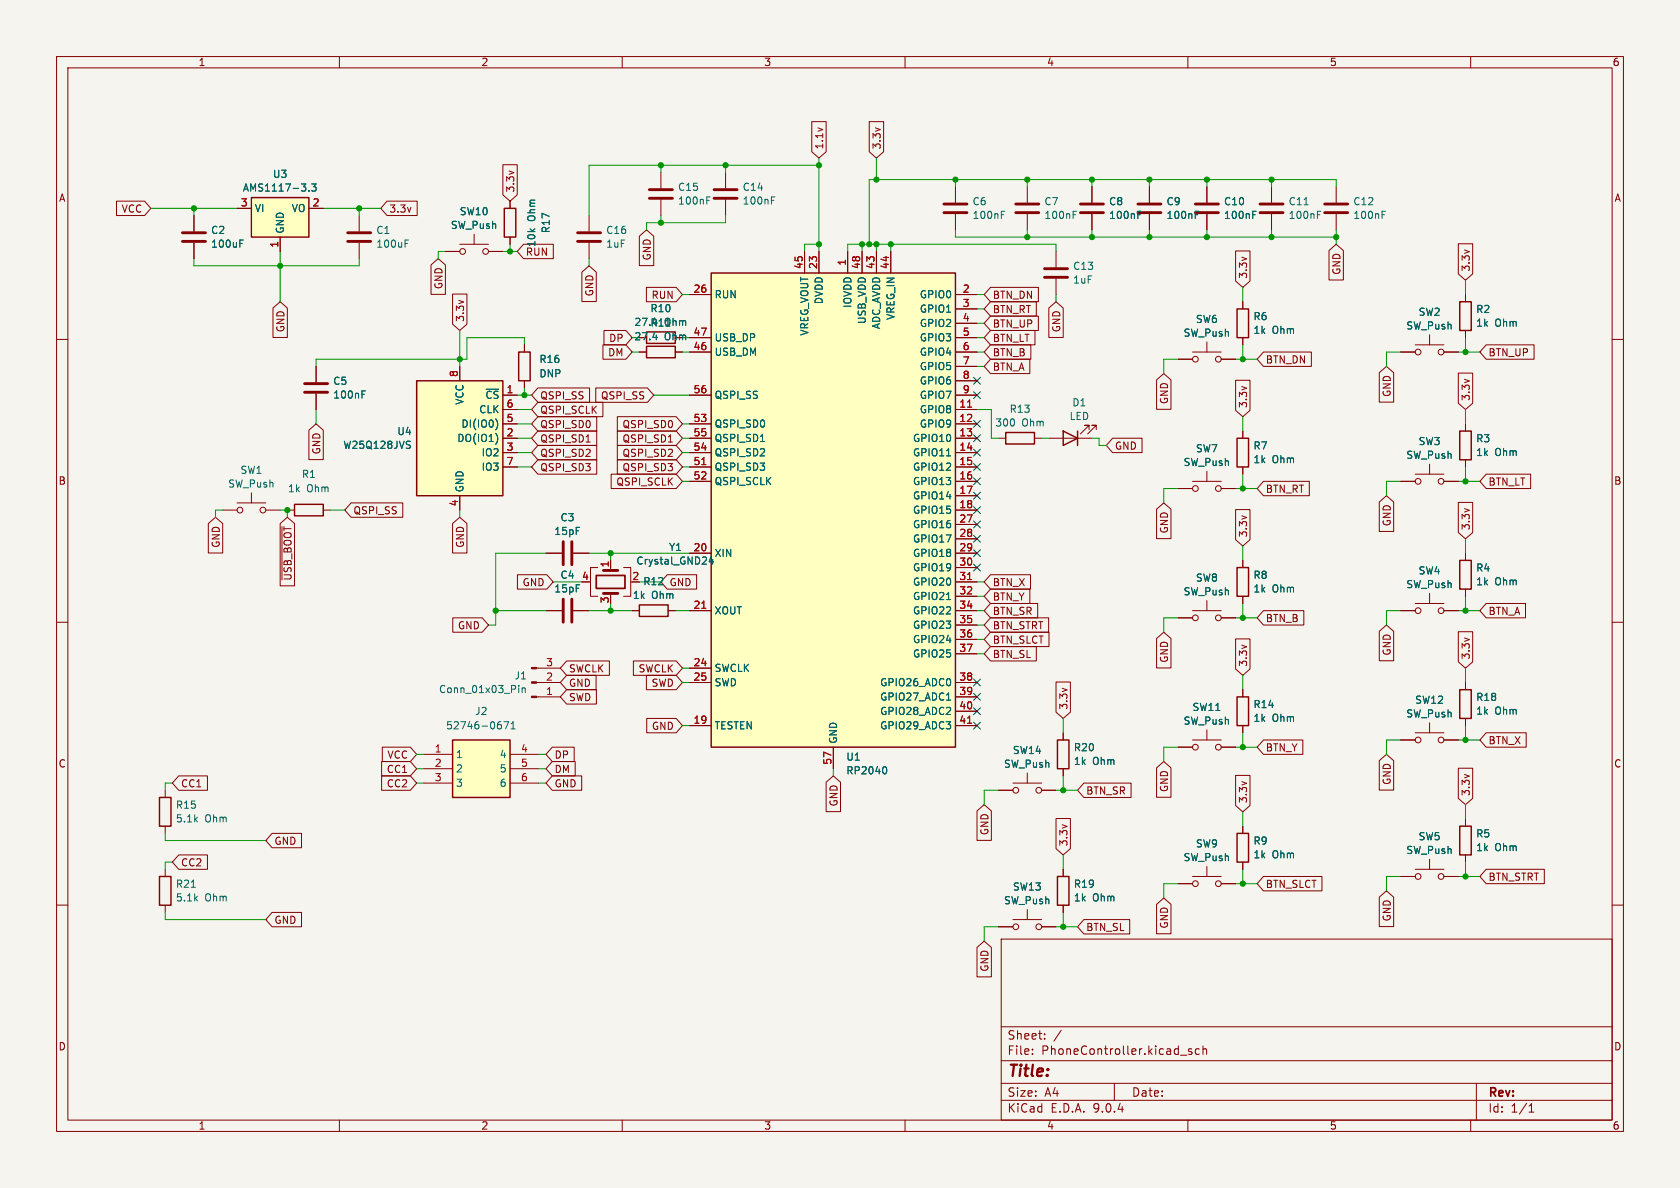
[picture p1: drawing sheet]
<svg xmlns="http://www.w3.org/2000/svg" width="297mm" height="210mm" viewBox="0 0 297 210" stroke-linecap="round" stroke-linejoin="round" font-family="sans-serif">
<path d="M0 0h297v210h-297z" fill="#f5f4ef" stroke="#f5f4ef" stroke-width=".18"/>
<g fill="none" stroke="#840000" stroke-width=".18">
<path d="M10 10h277v190h-277zM12 12h273v186h-273zM60 10v2M110 10v2M160 10v2M210 10v2M260 10v2M90.2 35.6v1.2M128.3 30.5v2.8M128.3 35.3v2.8M90.2 41.9v1.3M259.1 52.1v1.2"/>
<path d="M259.1 58.4v1.3M10 60h2M285 60h2M219.7 99.1v1.2M10 110h2M219.7 105.4v1.3M247.6 108h2.6M250.2 106.7h5.1M252.7 104.9v1.8M255.3 108h2.5M285 110h2M219.7 121.9v1.3"/>
<path d="M219.7 128.3v1.2M259.1 120.7v1.2M259.1 127v1.3M188 153.7v1.2M247.6 154.9h2.6M250.2 153.7h5.1M252.7 151.9v1.8M255.3 154.9h2.5M259.1 144.8v1.3M259.1 151.1v1.3M10 160h2M176.5 163.8h2.6"/>
<path d="M177 166h108v32h-108zM179.1 162.6h5M181.6 160.8v1.8M184.1 163.8h2.6M188 160v1.3M285 160h2M60 198v2M110 198v2M160 198v2M177 194.5h108M177 191.5h108M177 187.5h108"/>
<path d="M177 181.5h108M182.5 186.3v.1M182.5 185.5v.1M184.7 183.6v.1M184.7 182.8v.1M187.6 182.1l-1.3 2M197 191.5v3M208.7 186.5h1.1M210 198v2M210.7 185.5l-.4-.1-.2 .2 .1 .2 .5 .2v.3h-.6M212 185.5l-.4-.1-.3 .3v.4l.2 .2h.5M212.7 185.5l.2-.1 .3 .1 .1 .9"/>
<path d="M212.7 184.9v1.5M260 198v2M261 191.5v6.5M270.3 196.6h.9M270.3 195.5l.4-.4v1.5"/>
<circle cx="250.7" cy="108" r=".51"/>
<circle cx="254.8" cy="108" r=".51"/>
<circle cx="250.7" cy="154.9" r=".51"/>
<circle cx="254.8" cy="154.9" r=".51"/>
<circle cx="179.6" cy="163.8" r=".51"/>
<circle cx="183.6" cy="163.8" r=".51"/>
</g>
<path d="M89.2 36.8h2v5.1h-2zM258.1 53.3h2v5.1h-2zM218.7 100.3h2v5.1h-2zM218.7 123.2h2v5.1h-2zM258.1 121.9h2v5.1h-2zM186.9 154.9h2.1v5.1h-2.1zM258.1 146.1h2v5h-2z" fill="none" stroke="#840000" stroke-width=".25"/>
<path d="M126.2 35.1h4.1M126.2 33.5h4.1" fill="none" stroke="#840000" stroke-width=".51"/>
<path d="M136.4 35.4h.4M136.4 34.8h.6" fill="none" stroke="#006464" stroke-width=".18"/>
<path d="M73.7 67.3h15.2v20.3h-15.2z" fill="#ffffc2"/>
<path d="M73.7 67.3h15.2v20.3h-15.2zM91.7 62.2h2v5.1h-2zM258.1 99.1h2v5h-2zM218.7 147.3h2v5.1h-2z" fill="none" stroke="#840000" stroke-width=".25"/>
<g fill="none" stroke="#840000" stroke-width=".18">
<path d="M63.5 38.1v2.8M116.8 30.5v2.8M116.8 35.3v2.8M168.9 33v2.8M168.9 37.8v2.8M63.5 42.9v2.8M78.7 44.5h2.6M81.3 43.2h5.1M83.8 41.4v1.8M86.4 44.5h2.5M81.3 64.8v2.5M88.9 69.9h2.5"/>
<path d="M88.9 72.4h2.5M88.9 74.9h2.5M88.9 77.5h2.5M92.7 61v1.2M92.7 67.3v1.3M81.3 87.6v2.6M88.9 80h2.5M88.9 82.6h2.5M259.1 97.8v1.3M259.1 104.1v1.3M247.6 130.8h2.6M250.2 129.5h5.1"/>
<path d="M252.7 127.8v1.7M255.3 130.8h2.5M219.7 146.1v1.2M219.7 152.4v1.3"/>
<circle cx="81.8" cy="44.5" r=".51"/>
<circle cx="85.9" cy="44.5" r=".51"/>
<circle cx="250.7" cy="130.8" r=".51"/>
<circle cx="254.8" cy="130.8" r=".51"/>
</g>
<path d="M125 35.4h.4M125 34.8h.6M177 38h.4M177 37.4h.6M71.6 43h.4M71.6 42.4h.6M72.1 78l.4 .1M72.3 78.7l.2 .2-.2 .4M87.7 74.1a1.49 1.49 0 0 1 0 1.8M87.9 77.1v.9" fill="none" stroke="#006464" stroke-width=".18"/>
<path d="M114.8 35.1h4.1M114.8 33.5h4.1M166.9 37.6h4M166.9 36.1h4M61.5 41.1h4M61.5 42.7h4" fill="none" stroke="#840000" stroke-width=".51"/>
<path d="M125.7 48.3h43.2v83.8h-43.2z" fill="#ffffc2"/>
<path d="M114.3 58.7h5.1v2h-5.1zM125.7 48.3h43.2v83.8h-43.2zM218.7 54.6h2v5.1h-2zM114.3 61.2h5.1v2h-5.1zM177.8 76.5h5.1v2h-5.1zM188 76.2l2.5 1.3-2.5 1.2zM190.5 76.2v2.5" fill="none" stroke="#840000" stroke-width=".25"/>
<g fill="none" stroke="#840000" stroke-width=".18">
<path d="M104.1 38.1v2.8M181.6 33v2.8M181.6 37.8v2.8M193 33v2.8M193 37.8v2.8M203.2 33v2.8M203.2 37.8v2.8M224.8 33v2.8M224.8 37.8v2.8M236.2 33v2.8M236.2 37.8v2.8M104.1 42.9v2.8"/>
<path d="M121.9 52.1h3.8M121.9 59.7h3.8M142.2 44.5v3.8M144.8 44.5v3.8M149.9 44.5v3.8M152.4 44.5v3.8M154.9 44.5v3.8M157.5 44.5v3.8M168.9 52.1h3.8M168.9 59.7h3.8M168.9 54.6h3.8M168.9 57.2h3.8"/>
<path d="M186.7 44.5v2.7M186.7 49.3v2.8M219.7 53.3v1.3M219.7 59.7v1.3M252.7 59.2v1.8M113 62.2h1.3M119.4 62.2h1.2M121.9 62.2h3.8M121.9 69.9h3.8M121.9 74.9h3.8M121.9 77.5h3.8M168.9 62.2h3.8"/>
<path d="M168.9 69.9h3.8M168.9 74.9h3.8M168.9 77.5h3.8M168.9 64.8h3.8M168.9 67.3h3.8M168.9 72.4h3.8M176.5 77.5h1.3M182.9 77.5h1.2M185.4 77.5h7.6M192.5 75.9v-.7h-.7h.7l-1.5 1.5M193.8 75.9v-.7h-.8h.8l-1.5 1.5M208.3 63.5h2.5"/>
<path d="M210.8 62.2h5.1M213.4 60.5v1.7M215.9 63.5h2.5M247.6 62.2h2.6M250.2 61h5.1M255.3 62.2h2.5M96.5 97.8h2.8M101.3 97.8h2.8M121.9 80h3.8M121.9 82.6h3.8M121.9 85.1h3.8M121.9 97.8h3.8"/>
<path d="M168.9 80h3.8M168.9 82.6h3.8M168.9 85.1h3.8M168.9 97.8h3.8M168.9 87.6h3.8M168.9 90.2h3.8M168.9 92.7h3.8M168.9 95.3h3.8M208.3 86.4h2.5M210.8 85.1h5.1M213.4 83.3v1.8M215.9 86.4h2.5"/>
<path d="M94.8 118.1h4.3M96.5 108h2.8M101.3 108h2.8M121.9 108h3.8M121.9 118.1h3.8M168.9 108h3.8M168.9 100.3h3.8M168.9 102.9h3.8M168.9 105.4h3.8M168.9 110.5h3.8M168.9 113h3.8M168.9 115.6h3.8"/>
<path d="M208.3 109.2h2.5M210.8 108h5.1M213.4 106.2v1.8M215.9 109.2h2.5M94.8 120.7h4.3M94.8 123.2h4.3M121.9 120.7h3.8M121.9 128.3h3.8M147.3 132.1v3.8M168.9 120.7h3.8M168.9 128.3h3.8M168.9 123.2h3.8"/>
<path d="M168.9 125.7h3.8"/>
<circle cx="211.3" cy="63.5" r=".51"/>
<circle cx="215.4" cy="63.5" r=".51"/>
<circle cx="250.7" cy="62.2" r=".51"/>
<circle cx="254.8" cy="62.2" r=".51"/>
<circle cx="211.3" cy="86.4" r=".51"/>
<circle cx="215.4" cy="86.4" r=".51"/>
<circle cx="211.3" cy="109.2" r=".51"/>
<circle cx="215.4" cy="109.2" r=".51"/>
</g>
<g fill="none" stroke="#006464" stroke-width=".18">
<path d="M189.7 38h.4M189.7 37.4h.6M201.2 38h.4M201.2 37.4h.6M211.3 38h.4M211.3 37.4h.6M230.5 36.2h.8M232.9 38h.4M232.9 37.4h.6M244.3 38h.5M244.3 37.4h.6M115.4 59.6h.8"/>
<path d="M134.4 78h.8M167.3 80.6h.8M167.3 106h.8M91.7 121.2v.1M91.7 121.6v.8M92.3 121.6v.8M92.3 121.7l.2-.1 .3 .1 .1 .7M156.5 135.5a.79 .79 0 0 1 0 1.3M167.3 123.8h.8"/>
</g>
<path d="M171.1 72h.7M124.1 82.1h.7M124.1 107.5h.7M171.1 102.5h.7M171.1 127.9h.7" fill="none" stroke="#a90000" stroke-width=".18"/>
<g fill="none" stroke="#840000" stroke-width=".51">
<path d="M179.6 37.6h4M179.6 36.1h4M191 37.6h4.1M191 36.1h4.1M201.2 37.6h4M201.2 36.1h4M222.8 37.6h4M222.8 36.1h4M234.2 37.6h4.1M234.2 36.1h4.1M102.1 42.7h4.1M102.1 41.1h4.1"/>
<path d="M184.7 49h4M184.7 47.5h4M99.6 95.8v4M101.1 95.8v4M99.6 105.9v4.1M101.1 105.9v4.1"/>
</g>
<g fill="#840000" stroke="#840000" stroke-width=".18">
<path d="M94 123.1h.8v.2h-.8z"/>
<path d="M94 120.5h.8v.3h-.8z"/>
<path d="M94 118h.8v.2h-.8z"/>
</g>
<path d="M80 130.8h10.2v10.2h-10.2z" fill="#ffffc2"/>
<path d="M218.7 77.5h2v5.1h-2zM258.1 76.2h2v5.1h-2zM52.1 89.2h5v2h-5zM113 106.9h5.1v2.1h-5.1zM80 130.8h10.2v10.2h-10.2zM186.9 130.8h2.1v5.1h-2.1zM28.2 154.9h2v5.1h-2zM28.2 141h2v5.1h-2z" fill="none" stroke="#840000" stroke-width=".25"/>
<g fill="none" stroke="#840000" stroke-width=".18">
<path d="M34.3 38.1v2.8M213.4 33v2.8M213.4 37.8v2.8M34.3 42.9v2.8M55.9 64.8v2.8M55.9 69.6v2.8M219.7 76.2v1.3M259.1 74.9v1.3M39.4 90.2h2.5M41.9 88.9h5.1M44.4 87.1v1.8M47 90.2h2.5"/>
<path d="M50.8 90.2h1.3M57.1 90.2h1.3M107.9 99.1v1.2M219.7 82.6v1.2M247.6 85.1h2.6M250.2 83.8h5.1M252.7 82v1.8M255.3 85.1h2.5M259.1 81.3v1.3M104.1 102.9h.3M105.7 100.3h-1.3v5.1h1.3M107.9 104.9v.5"/>
<path d="M110.2 100.3h1.3v5.1h-1.3M111.8 108h1.2M118.1 108h1.3M29.2 139.7v1.3M74.9 133.4h5.1M74.9 135.9h5.1M74.9 138.4h5.1M90.2 133.4h5M90.2 135.9h5M90.2 138.4h5M176.5 139.7h2.6M179.1 138.4h5"/>
<path d="M181.6 136.7v1.7M184.1 139.7h2.6M188 129.5v1.3M188 135.9v1.3M208.3 132.1h2.5M210.8 130.8h5.1M213.4 129v1.8M215.9 132.1h2.5M29.2 146.1v1.2M29.2 153.7v1.2M208.3 156.2h2.5M210.8 154.9h5.1"/>
<path d="M213.4 153.2v1.7M215.9 156.2h2.5M29.2 160v1.3"/>
<circle cx="42.4" cy="90.2" r=".51"/>
<circle cx="46.5" cy="90.2" r=".51"/>
<circle cx="250.7" cy="85.1" r=".51"/>
<circle cx="254.8" cy="85.1" r=".51"/>
<circle cx="179.6" cy="139.7" r=".51"/>
<circle cx="183.6" cy="139.7" r=".51"/>
<circle cx="211.3" cy="132.1" r=".51"/>
<circle cx="215.4" cy="132.1" r=".51"/>
<circle cx="211.3" cy="156.2" r=".51"/>
<circle cx="215.4" cy="156.2" r=".51"/>
</g>
<g fill="none" stroke="#006464" stroke-width=".18">
<path d="M221.5 38h.4M221.5 37.4h.6M42.4 43h.4M42.4 42.4h.6M64 69.7h.4M64 69.1h.6M125.7 98.4l-.3 .9h.8M126 98.9v.8M88.3 127.6h.2M88.4 128.1l.3 .2v.3l-.3 .2M89.1 127.6h.8l-.5 1.2M90.4 128.8h.7"/>
<path d="M90.4 127.9l.3-.3v1.2M33.8 156.8h.7"/>
</g>
<path d="M211.3 37.6h4.1M211.3 36.1h4.1M32.3 41.1h4M32.3 42.7h4M53.8 69.3h4.1M53.8 67.8h4.1M106.7 100.8h2.5M106.7 104.9h2.5" fill="none" stroke="#840000" stroke-width=".51"/>
<path d="M105.4 101.7h5.1v2.3h-5.1z" fill="none" stroke="#840000" stroke-width=".3"/>
<path d="M44.4 34.9h10.2v7h-10.2z" fill="#ffffc2"/>
<path d="M44.4 34.9h10.2v7h-10.2z" fill="none" stroke="#840000" stroke-width=".25"/>
<g fill="none" stroke="#840000" stroke-width=".18">
<path d="M20.6 35.6h5l1.1 1.2-1.1 1.3h-5zM34.3 38.1v2.8M41.9 36.8h2.5M54.6 36.8h2.5M68.4 35.6h5.3v2.5h-5.3l-1.1-1.3zM88.9 29.1h2.5v5.3l-1.2 1.2-1.3-1.2zM90.2 35.6v1.2M143.5 21.5h2.6v5.3l-1.3 1.1-1.3-1.1zM153.7 21.5h2.5v5.3l-1.3 1.1-1.2-1.1zM193 33v2.8M193 37.8v2.8M203.2 33v2.8"/>
<path d="M203.2 37.8v2.8M213.4 33v2.8M213.4 37.8v2.8M34.3 42.9v2.8M48.3 54.5l1.2-1.2 1.3 1.2v5.2h-2.5zM49.5 41.9v2.6M76.2 46.8l1.3-1.1 1.2 1.1v5.2h-2.5zM78.7 44.5h2.6M80 52h2.6v5.3l-1.3 1.1-1.3-1.1zM86.4 44.5h2.5M90.2 41.9v1.3M92.6 43.2h5.2v2.5h-5.2l-1.2-1.2z"/>
<path d="M102.9 48.1l1.2-1.1 1.3 1.1v5.2h-2.5zM106.8 58.4h3.8l1.2 1.3-1.2 1.3h-3.8zM113 41.8l1.3-1.2 1.3 1.2v5.2h-2.6zM114.3 50.8h5.2l1.1 1.3-1.1 1.2h-5.2zM121.9 52.1h3.8M121.9 59.7h3.8M142.2 44.5v3.8M144.8 44.5v3.8M149.9 44.5v3.8M152.4 44.5v3.8M154.9 44.5v3.8M157.5 44.5v3.8"/>
<path d="M168.9 52.1h3.8M168.9 59.7h3.8M168.9 54.6h3.8M168.9 57.2h3.8M175.1 50.8h8.5v2.5h-8.5l-1.1-1.2zM175.1 55.9h8.5v2.5h-8.5l-1.1-1.2zM175.1 53.3h8.1v2.6h-8.1l-1.1-1.3zM175.1 58.4h7.9v2.6h-7.9l-1.1-1.3zM185.4 54.5l1.3-1.2 1.3 1.2v5.2h-2.6zM218.4 44.4h2.6v5.3l-1.3 1.1-1.3-1.1zM219.7 53.3v1.3M219.7 59.7v1.3"/>
<path d="M234.9 44.3l1.3-1.1 1.3 1.1v5.2h-2.6zM257.8 43.1h2.6v5.3l-1.3 1.1-1.3-1.1zM259.1 52.1v1.2M259.1 58.4v1.3M54.6 76l1.3-1.1 1.3 1.1v5.2h-2.6zM55.9 64.8v2.8M55.9 69.6v2.8M81.3 64.8v2.5M88.9 69.9h2.5M88.9 74.9h2.5M88.9 77.5h2.5M88.9 72.4h2.5"/>
<path d="M92.7 61v1.2M92.7 67.3v1.3M95.1 78.7h10.4v2.6h-10.4l-1.1-1.3zM95.1 76.2h10.4v2.5h-10.4l-1.1-1.2zM95.1 73.7h10.4v2.5h-10.4l-1.1-1.3zM95.1 68.6h9.1v2.5h-9.1l-1.1-1.2zM95.1 71.1h11.5v2.6h-11.5l-1.1-1.3zM103.6 78.1h.7M105.3 68.6h9.2l1.1 1.3-1.1 1.2h-9.2zM106.6 61h4l1.2 1.2-1.2 1.3h-4zM109.1 78.7h10.4l1.1 1.3-1.1 1.3h-10.4zM109.1 76.2h10.4l1.1 1.3-1.1 1.2h-10.4z"/>
<path d="M109.1 73.7h10.4l1.1 1.2-1.1 1.3h-10.4zM113 62.2h1.3M118.2 78.1h.7M119.4 62.2h1.2M121.9 62.2h3.8M121.9 69.9h3.8M121.9 74.9h3.8M121.9 77.5h3.8M168.9 62.2h3.8M168.9 69.9h3.8M168.9 74.9h3.8M168.9 77.5h3.8"/>
<path d="M168.9 64.8h3.8M168.9 67.3h3.8M168.9 72.4h3.8M175.1 63.5h7v2.5h-7l-1.1-1.2zM175.1 61h7.1v2.5h-7.1l-1.1-1.3zM196.7 77.5h5.2v2.5h-5.2l-1.1-1.3zM204.5 67.2l1.2-1.2 1.3 1.2v5.2h-2.5zM208.3 63.5h2.5M215.9 63.5h2.5M218.4 67.2h2.6v5.3l-1.3 1.2-1.3-1.2zM219.7 76.2v1.3M223.4 62.2h8.4v2.6h-8.4l-1.2-1.3z"/>
<path d="M243.8 65.9l1.3-1.1 1.3 1.1v5.2h-2.6zM247.6 62.2h2.6M255.3 62.2h2.5M257.8 66h2.6v5.3l-1.3 1.1-1.3-1.1zM259.1 74.9v1.3M262.7 61h8.5v2.5h-8.5l-1.1-1.3zM36.8 92.6l1.3-1.2 1.3 1.2v5.2h-2.6zM49.5 92.6l1.3-1.2 1.3 1.2v11h-2.6zM49.8 93.1v9.4M62.1 88.9h9.1v2.5h-9.1l-1.1-1.2zM80 92.6l1.3-1.2 1.3 1.2v5.2h-2.6zM81.3 87.6v2.6"/>
<path d="M88.9 80h2.5M88.9 82.6h2.5M95.1 81.3h10.4v2.5h-10.4l-1.1-1.2zM96.5 97.8h2.8M101.3 97.8h2.8M107.9 99.1v1.2M108 83.8h11.5l1.1 1.3-1.1 1.3h-11.5zM109.1 81.3h10.4l1.1 1.3-1.1 1.2h-10.4zM121.9 85.1h3.8M121.9 80h3.8M121.9 82.6h3.8M121.9 97.8h3.8"/>
<path d="M168.9 85.1h3.8M168.9 80h3.8M168.9 82.6h3.8M168.9 97.8h3.8M168.9 87.6h3.8M168.9 90.2h3.8M168.9 92.7h3.8M168.9 95.3h3.8M204.5 90l1.2-1.1 1.3 1.1v5.2h-2.5zM208.3 86.4h2.5M215.9 86.4h2.5M218.4 90.1h2.6v5.3l-1.3 1.1-1.3-1.1z"/>
<path d="M219.7 82.6v1.2M219.7 99.1v1.2M223.4 85.1h8.1v2.5h-8.1l-1.2-1.2zM243.8 88.7l1.3-1.1 1.3 1.1v5.2h-2.6zM247.6 85.1h2.6M255.3 85.1h2.5M257.8 88.8h2.6v5.3l-1.3 1.2-1.3-1.2zM259.1 81.3v1.3M259.1 97.8v1.3M262.7 83.8h7.9v2.6h-7.9l-1.1-1.3zM80 109.2h5.2l1.2 1.3-1.2 1.3h-5.2zM91.5 101.6h5.2l1.1 1.3-1.1 1.2h-5.2z"/>
<path d="M96.5 108h2.8M100.2 116.8h7.5v2.6h-7.5l-1.1-1.3zM100.2 119.4h5.2v2.5h-5.2l-1.1-1.2zM101.3 108h2.8M111.8 108h1.2M112 116.8h7.5l1.1 1.3-1.1 1.3h-7.5zM114.3 119.4h5.2l1.1 1.3-1.1 1.2h-5.2zM118 101.6h5.2v2.5h-5.2l-1.2-1.2zM118.1 108h1.3M121.9 108h3.8M121.9 118.1h3.8M168.9 108h3.8"/>
<path d="M168.9 100.3h3.8M168.9 102.9h3.8M168.9 105.4h3.8M168.9 110.5h3.8M168.9 113h3.8M168.9 115.6h3.8M175.1 114.3h8.1v2.5h-8.1l-1.1-1.2zM175.1 111.8h10.3v2.5h-10.3l-1.1-1.3zM175.1 104.1h7v2.6h-7l-1.1-1.3zM175.1 106.7h8.4v2.5h-8.4l-1.1-1.2zM175.1 101.6h7.1v2.5h-7.1l-1.1-1.2zM175.1 109.2h10.3v2.6h-10.3l-1.1-1.3z"/>
<path d="M204.5 112.9l1.2-1.1 1.3 1.1v5.2h-2.5zM208.3 109.2h2.5M215.9 109.2h2.5M218.4 112.9h2.6v5.4l-1.3 1.1-1.3-1.1zM219.7 105.4v1.3M223.4 107.9h7.1v2.6h-7.1l-1.2-1.3zM243.8 111.6l1.3-1.1 1.3 1.1v5.2h-2.6zM247.6 108h2.6M255.3 108h2.5M257.8 111.7h2.6v5.3l-1.3 1.1-1.3-1.1zM259.1 104.1v1.3M262.7 106.7h7v2.5h-7l-1.1-1.2z"/>
<path d="M31.6 137.2h5.1v2.5h-5.1l-1.1-1.3zM67.5 137.2h5l1.2 1.2-1.2 1.3h-5zM67.5 134.6h5l1.2 1.3-1.2 1.3h-5zM67.6 132.1h4.9l1.2 1.3-1.2 1.2h-4.9zM97.6 132.1h3.9v2.5h-3.9l-1.1-1.2zM97.6 134.6h4.1v2.6h-4.1l-1.1-1.3zM97.6 137.2h5.2v2.5h-5.2l-1.1-1.3zM100.2 121.9h5.2v2.6h-5.2l-1.1-1.3zM114.3 127h5.2l1.1 1.3-1.1 1.2h-5.2zM121.9 120.7h3.8M121.9 128.3h3.8M146 138.3l1.3-1.1 1.3 1.1v5.2h-2.6z"/>
<path d="M147.3 132.1v3.8M168.9 120.7h3.8M168.9 128.3h3.8M168.9 123.2h3.8M168.9 125.7h3.8M176.5 139.7h2.6M184.1 139.7h2.6M186.7 120.6h2.5v5.3l-1.2 1.1-1.3-1.1zM188 129.5v1.3M188 135.9v1.3M191.6 138.4h8.4v2.6h-8.4l-1.1-1.3zM204.5 135.7l1.2-1.1 1.3 1.1v5.2h-2.5z"/>
<path d="M208.3 132.1h2.5M215.9 132.1h2.5M218.4 137.1h2.6v5.3l-1.3 1.1-1.3-1.1zM219.7 121.9v1.3M219.7 128.3v1.2M223.4 130.8h6.9v2.6h-6.9l-1.2-1.3zM243.8 134.5l1.3-1.1 1.3 1.1v5.2h-2.6zM247.6 130.8h2.6M255.3 130.8h2.5M257.8 135.8h2.6v5.3l-1.3 1.1-1.3-1.1zM259.1 120.7v1.2M259.1 127v1.3"/>
<path d="M262.7 129.5h7.1v2.6h-7.1l-1.1-1.3zM31.6 151.1h5.1v2.6h-5.1l-1.1-1.3zM48.1 147.3h5.2v2.6h-5.2l-1.1-1.3zM172.7 143.4l1.3-1.2 1.3 1.2v5.2h-2.6zM186.7 144.7h2.5v5.3l-1.2 1.1-1.3-1.1zM188 153.7v1.2M204.5 159.9l1.2-1.1 1.3 1.1v5.2h-2.5zM208.3 156.2h2.5M215.9 156.2h2.5M219.7 146.1v1.2M219.7 152.4v1.3M223.4 154.9h10.3v2.6h-10.3l-1.2-1.3z"/>
<path d="M243.8 158.6l1.3-1.1 1.3 1.1v5.2h-2.6zM247.6 154.9h2.6M255.3 154.9h2.5M259.1 144.8v1.3M259.1 151.1v1.3M262.7 153.7h10.3v2.5h-10.3l-1.1-1.3zM48.1 161.3h5.2v2.5h-5.2l-1.1-1.2zM172.7 167.5l1.3-1.1 1.3 1.1v5.2h-2.6zM176.5 163.8h2.6M184.1 163.8h2.6M188 160v1.3M191.6 162.6h8.1v2.5h-8.1l-1.1-1.3z"/>
</g>
<g fill="none" stroke="#006464" stroke-width=".18">
<path d="M54.6 33.7v.1M55.1 32.5h.8l-.4 .5 .3 .1v.6l-.2 .1-.5-.1M201.2 38h.4M201.2 37.4h.6M211.3 38h.4M211.3 37.4h.6M221.5 38h.4M221.5 37.4h.6M42.4 43h.4M42.4 42.4h.6M115.4 59.6h.8M64 69.7h.4"/>
<path d="M64 69.1h.6M72.1 78l.4 .1M72.3 78.7l.2 .2-.2 .4M87.7 74.1a1.49 1.49 0 0 1 0 1.8M87.9 77.1v.9M134.4 78h.8M125.7 98.4l-.3 .9h.8M126 98.9v.8M167.3 80.6h.8M167.3 106h.8M156.5 135.5a.79 .79 0 0 1 0 1.3M167.3 123.8h.8"/>
</g>
<g fill="none" stroke="#009600" stroke-width=".18">
<path d="M26.7 36.8h15.2M34.3 36.8v1.3M57.1 36.8h10.2M63.5 36.8v1.3M116.8 29.2v1.3M116.8 38.1v1.3M128.3 38.1v1.3h-14v1.2M128.3 29.2v1.3M144.8 29.2h-40.7v8.9M144.8 27.9v16.6M154.9 27.9v3.9M168.9 31.8v1.2"/>
<path d="M181.6 31.8v1.2M193 31.8v1.2M203.2 31.8v1.2M213.4 31.8v1.2M224.8 31.8v1.2M236.2 33v-1.2h-82.5v11.4M34.3 45.7v1.3h29.2v-1.3M49.5 44.5v8.8M78.7 44.5h-1.2v1.2M81.3 58.4v6.4M88.9 44.5h2.5M90.2 43.2v1.3"/>
<path d="M104.1 45.7v1.3M120.6 52.1h1.3M120.6 59.7h1.3M144.8 43.2h-2.6v1.3M149.9 44.5v-1.3h36.8v1.3M152.4 43.2v1.3M154.9 43.2v1.3M157.5 43.2v1.3M168.9 40.6v1.3h67.3M172.7 52.1h1.3M172.7 59.7h1.3M172.7 57.2h1.3"/>
<path d="M172.7 54.6h1.3M181.6 40.6v1.3M186.7 52.1v1.2M193 40.6v1.3M203.2 40.6v1.3M213.4 40.6v1.3M219.7 50.8v2.5M224.8 40.6v1.3M236.2 40.6v2.6M259.1 49.5v2.6M259.1 59.7v2.5M55.9 72.4v2.5"/>
<path d="M91.4 72.4h2.6M91.4 77.5h2.6M91.4 74.9h2.6M91.4 69.9h2.6M92.7 61v-1.3h-10.2v3.8h-26.6v1.3M92.7 68.6v1.3M111.8 62.2h1.2M115.6 69.9h6.3M120.6 77.5h1.3M120.6 62.2h1.3M120.6 74.9h1.3M172.7 72.4h2.6v5.1h1.2"/>
<path d="M172.7 62.2h1.3M172.7 64.8h1.3M184.1 77.5h1.3M193 77.5h1.3v1.2h1.3M208.3 63.5h-2.6v2.5M218.4 63.5h3.8M219.7 61v2.5M219.7 73.7v2.5M247.6 62.2h-2.5v2.6M257.8 62.2h3.8M259.1 72.4v2.5M39.4 90.2h-1.3v1.2"/>
<path d="M49.5 90.2h1.3v1.2M58.4 90.2h2.6M81.3 90.2v1.2M91.4 82.6h2.6M91.4 80h2.6M96.5 97.8h-8.9v12.7h-1.2M104.1 97.8h17.8M107.9 97.8v1.3M120.6 82.6h1.3M120.6 80h1.3M120.6 85.1h1.3M208.3 86.4h-2.6v2.5"/>
<path d="M218.4 86.4h3.8M219.7 83.8v2.6M219.7 96.5v2.6M247.6 85.1h-2.5v2.5M257.8 85.1h3.8M259.1 82.6v2.5M259.1 95.3v2.5M87.6 108h8.9M97.8 102.9h5.1M104.1 108h7.7M107.9 106.7v1.3M113 102.9h3.8"/>
<path d="M119.4 108h2.5M120.6 118.1h1.3M172.7 108h1.3M172.7 110.5h1.3M172.7 115.6h1.3M172.7 113h1.3M172.7 102.9h1.3M172.7 105.4h1.3M208.3 109.2h-2.6v2.6M218.4 109.2h3.8M219.7 106.7v2.5M219.7 119.4v2.5"/>
<path d="M247.6 108h-2.5v2.5M257.8 108h3.8M259.1 105.4v2.6M259.1 118.1v2.6M30.5 138.4h-1.3v1.3M73.7 133.4h1.2M73.7 135.9h1.2M73.7 138.4h1.2M95.2 133.4h1.3M95.2 135.9h1.3M95.2 138.4h1.3M120.6 128.3h1.3"/>
<path d="M120.6 120.7h1.3M147.3 135.9v1.3M176.5 139.7h-2.5v2.5M186.7 139.7h3.8M188 127v2.5M188 137.2v2.5M208.3 132.1h-2.6v2.5M218.4 132.1h3.8M219.7 129.5v2.6M247.6 130.8h-2.5v2.6M257.8 130.8h3.8M259.1 128.3v2.5"/>
<path d="M29.2 147.3v1.3h17.8M30.5 152.4h-1.3v1.3M188 151.1v2.6M208.3 156.2h-2.6v2.6M218.4 156.2h3.8M219.7 143.5v2.6M219.7 153.7v2.5M247.6 154.9h-2.5v2.6M257.8 154.9h3.8M259.1 142.2v2.6M259.1 152.4v2.5M29.2 161.3v1.3h17.8"/>
<path d="M176.5 163.8h-2.5v2.6M186.7 163.8h3.8M188 161.3v2.5"/>
</g>
<g fill="none" stroke="#000084" stroke-width=".18">
<path d="M172.1 79.4l1.2 1.2M172.1 76.9l1.2 1.2M172.1 74.3l1.2 1.2M172.1 69.2l1.2 1.3M172.1 66.7l1.2 1.2M173.3 79.4l-1.2 1.2M173.3 76.9l-1.2 1.2M173.3 74.3l-1.2 1.2M173.3 69.2l-1.2 1.3M173.3 66.7l-1.2 1.2M172.1 84.5l1.2 1.2M172.1 81.9l1.2 1.3"/>
<path d="M172.1 94.6l1.2 1.3M172.1 99.7l1.2 1.2M172.1 97.2l1.2 1.2M172.1 92.1l1.2 1.2M172.1 89.6l1.2 1.2M172.1 87l1.2 1.2M173.3 84.5l-1.2 1.2M173.3 81.9l-1.2 1.3M173.3 94.6l-1.2 1.3M173.3 99.7l-1.2 1.2M173.3 97.2l-1.2 1.2M173.3 92.1l-1.2 1.2"/>
<path d="M173.3 89.6l-1.2 1.2M173.3 87l-1.2 1.2M172.1 122.6l1.2 1.2M172.1 127.7l1.2 1.2M172.1 120l1.2 1.3M172.1 125.1l1.2 1.2M173.3 122.6l-1.2 1.2M173.3 127.7l-1.2 1.2M173.3 120l-1.2 1.3M173.3 125.1l-1.2 1.2"/>
</g>
<path d="M171.1 72h.7M124.1 82.1h.7M124.1 107.5h.7M171.1 102.5h.7M171.1 127.9h.7" fill="none" stroke="#a90000" stroke-width=".18"/>
<g fill="#009600" stroke="#009600" stroke-width=".18">
<circle cx="219.7" cy="109.2" r=".46"/>
<circle cx="259.1" cy="85.1" r=".46"/>
<circle cx="219.7" cy="86.4" r=".46"/>
<circle cx="259.1" cy="62.2" r=".46"/>
<circle cx="224.8" cy="31.8" r=".46"/>
<circle cx="219.7" cy="63.5" r=".46"/>
<circle cx="236.2" cy="41.9" r=".46"/>
<circle cx="224.8" cy="41.9" r=".46"/>
<circle cx="219.7" cy="132.1" r=".46"/>
<circle cx="213.4" cy="31.8" r=".46"/>
<circle cx="203.2" cy="41.9" r=".46"/>
<circle cx="213.4" cy="41.9" r=".46"/>
<circle cx="193" cy="41.9" r=".46"/>
<circle cx="181.6" cy="31.8" r=".46"/>
<circle cx="181.6" cy="41.9" r=".46"/>
<circle cx="193" cy="31.8" r=".46"/>
<circle cx="203.2" cy="31.8" r=".46"/>
<circle cx="168.9" cy="31.8" r=".46"/>
<circle cx="154.9" cy="31.8" r=".46"/>
<circle cx="153.7" cy="43.2" r=".46"/>
<circle cx="154.9" cy="43.2" r=".46"/>
<circle cx="152.4" cy="43.2" r=".46"/>
<circle cx="157.5" cy="43.2" r=".46"/>
<circle cx="188" cy="163.8" r=".46"/>
<circle cx="188" cy="139.7" r=".46"/>
<circle cx="259.1" cy="154.9" r=".46"/>
<circle cx="259.1" cy="130.8" r=".46"/>
<circle cx="219.7" cy="156.2" r=".46"/>
<circle cx="259.1" cy="108" r=".46"/>
<circle cx="87.6" cy="108" r=".46"/>
<circle cx="50.8" cy="90.2" r=".46"/>
<circle cx="34.3" cy="36.8" r=".46"/>
<circle cx="49.5" cy="47" r=".46"/>
<circle cx="81.3" cy="63.5" r=".46"/>
<circle cx="107.9" cy="97.8" r=".46"/>
<circle cx="107.9" cy="108" r=".46"/>
<circle cx="63.5" cy="36.8" r=".46"/>
<circle cx="90.2" cy="44.5" r=".46"/>
<circle cx="92.7" cy="69.9" r=".46"/>
<circle cx="144.8" cy="43.2" r=".46"/>
<circle cx="128.3" cy="29.2" r=".46"/>
<circle cx="116.8" cy="29.2" r=".46"/>
<circle cx="144.8" cy="29.2" r=".46"/>
<circle cx="116.8" cy="39.4" r=".46"/>
</g>
<text font-size="2.8" fill="#840000" x="178" y="190.9">Title:</text>
<g font-size="2.1" fill="#840000">
<text x="178" y="184">Sheet:</text>
<text x="178" y="186.7">File:</text>
<text x="184.1" y="186.7">PhoneController.kicad_sch</text>
<text x="178" y="196.9">KiCad</text>
<text x="178" y="194.1">Size:</text>
<text x="184.7" y="194.1">A4</text>
<text x="185.7" y="196.9">E.D.A.</text>
<text x="193.3" y="196.9">9.0.4</text>
<text x="200" y="194.1">Date:</text>
<text x="263" y="194.3">Rev:</text>
<text x="263" y="196.9">Id:</text>
<text x="267.1" y="196.9">1/1</text>
</g>
<g font-size="1.8" fill="#840000">
<text x="35" y="11.9">1</text>
<text x="85" y="11.9">2</text>
<text x="135" y="11.9">3</text>
<text x="185" y="11.9">4</text>
<text x="235" y="11.9">5</text>
<text x="285" y="11.9">6</text>
<text x="145.7" y="26.5" transform="rotate(-90 145.7 26.5)">1.1v</text>
<text x="155.9" y="26.5" transform="rotate(-90 155.9 26.5)">3.3v</text>
<text x="10.3" y="35.9">A</text>
<text x="91.1" y="34.1" transform="rotate(-90 91.1 34.1)">3.3v</text>
<text x="285.3" y="35.9">A</text>
<text x="21.4" y="37.8">VCC</text>
<text x="68.7" y="37.8">3.3v</text>
<text x="92.9" y="45.4">RUN</text>
<text x="115.3" y="46.1" transform="rotate(-90 115.3 46.1)">GND</text>
<text x="78.4" y="51.2" transform="rotate(-90 78.4 51.2)">GND</text>
<text x="105.1" y="52.5" transform="rotate(-90 105.1 52.5)">GND</text>
<text x="115.1" y="53">RUN</text>
<text x="175.4" y="53">BTN_DN</text>
<text x="220.7" y="49.4" transform="rotate(-90 220.7 49.4)">3.3v</text>
<text x="237.2" y="48.7" transform="rotate(-90 237.2 48.7)">GND</text>
<text x="260" y="48.1" transform="rotate(-90 260 48.1)">3.3v</text>
<text x="50.5" y="58.8" transform="rotate(-90 50.5 58.8)">GND</text>
<text x="82.2" y="57" transform="rotate(-90 82.2 57)">3.3v</text>
<text x="175.4" y="58.1">BTN_UP</text>
<text x="175.4" y="55.6">BTN_RT</text>
<text x="187.6" y="58.8" transform="rotate(-90 187.6 58.8)">GND</text>
<text x="107.4" y="63.2">DM</text>
<text x="107.6" y="60.6">DP</text>
<text x="175.4" y="65.7">BTN_A</text>
<text x="175.4" y="63.2">BTN_B</text>
<text x="175.4" y="60.6">BTN_LT</text>
<text x="223.7" y="64.5">BTN_DN</text>
<text x="263" y="63.2">BTN_UP</text>
<text x="95.4" y="70.8">QSPI_SS</text>
<text x="106.1" y="70.8">QSPI_SS</text>
<text x="206.7" y="71.5" transform="rotate(-90 206.7 71.5)">GND</text>
<text x="246.1" y="70.3" transform="rotate(-90 246.1 70.3)">GND</text>
<text x="260" y="71" transform="rotate(-90 260 71)">3.3v</text>
<text x="95.4" y="75.9">QSPI_SD0</text>
<text x="95.4" y="73.3">QSPI_SCLK</text>
<text x="109.9" y="75.9">QSPI_SD0</text>
<text x="220.7" y="72.2" transform="rotate(-90 220.7 72.2)">3.3v</text>
<text x="56.8" y="80.4" transform="rotate(-90 56.8 80.4)">GND</text>
<text x="95.4" y="81">QSPI_SD2</text>
<text x="95.4" y="78.4">QSPI_SD1</text>
<text x="95.4" y="83.5">QSPI_SD3</text>
<text x="109.9" y="83.5">QSPI_SD3</text>
<text x="109.9" y="81">QSPI_SD2</text>
<text x="109.9" y="78.4">QSPI_SD1</text>
<text x="197" y="79.7">GND</text>
<text x="10.3" y="85.9">B</text>
<text x="108.9" y="86">QSPI_SCLK</text>
<text x="223.7" y="87.3">BTN_RT</text>
<text x="263" y="86">BTN_LT</text>
<text x="285.3" y="85.9">B</text>
<text x="62.4" y="91.1">QSPI_SS</text>
<text x="206.7" y="94.4" transform="rotate(-90 206.7 94.4)">GND</text>
<text x="220.7" y="95.1" transform="rotate(-90 220.7 95.1)">3.3v</text>
<text x="246.1" y="93.1" transform="rotate(-90 246.1 93.1)">GND</text>
<text x="260" y="93.8" transform="rotate(-90 260 93.8)">3.3v</text>
<text x="39.1" y="96.9" transform="rotate(-90 39.1 96.9)">GND</text>
<text x="82.2" y="96.9" transform="rotate(-90 82.2 96.9)">GND</text>
<text x="51.8" y="102.7" transform="rotate(-90 51.8 102.7)">~{USB_BOOT}</text>
<text x="92.3" y="103.8">GND</text>
<text x="118.3" y="103.8">GND</text>
<text x="175.4" y="106.4">BTN_Y</text>
<text x="175.4" y="103.8">BTN_X</text>
<text x="80.9" y="111.4">GND</text>
<text x="175.4" y="114">BTN_SLCT</text>
<text x="175.4" y="108.9">BTN_SR</text>
<text x="175.4" y="111.4">BTN_STRT</text>
<text x="223.7" y="110.2">BTN_B</text>
<text x="263" y="108.9">BTN_A</text>
<text x="100.5" y="119.1">SWCLK</text>
<text x="112.8" y="119.1">SWCLK</text>
<text x="175.4" y="116.5">BTN_SL</text>
<text x="206.7" y="117.3" transform="rotate(-90 206.7 117.3)">GND</text>
<text x="220.7" y="118" transform="rotate(-90 220.7 118)">3.3v</text>
<text x="246.1" y="116" transform="rotate(-90 246.1 116)">GND</text>
<text x="260" y="116.7" transform="rotate(-90 260 116.7)">3.3v</text>
<text x="100.5" y="124.1">SWD</text>
<text x="100.5" y="121.6">GND</text>
<text x="115.1" y="121.6">SWD</text>
<text x="188.9" y="125.6" transform="rotate(-90 188.9 125.6)">3.3v</text>
<text x="115.1" y="129.2">GND</text>
<text x="263" y="131.8">BTN_X</text>
<text x="10.3" y="135.9">C</text>
<text x="68.3" y="136.8">CC1</text>
<text x="68.4" y="134.3">VCC</text>
<text x="97.9" y="134.3">DP</text>
<text x="97.9" y="136.8">DM</text>
<text x="223.7" y="133">BTN_Y</text>
<text x="285.3" y="135.9">C</text>
<text x="31.9" y="139.4">CC1</text>
<text x="68.3" y="139.4">CC2</text>
<text x="97.9" y="139.4">GND</text>
<text x="148.3" y="142.7" transform="rotate(-90 148.3 142.7)">GND</text>
<text x="191.9" y="140.7">BTN_SR</text>
<text x="206.7" y="140.1" transform="rotate(-90 206.7 140.1)">GND</text>
<text x="220.7" y="142.1" transform="rotate(-90 220.7 142.1)">3.3v</text>
<text x="246.1" y="138.9" transform="rotate(-90 246.1 138.9)">GND</text>
<text x="260" y="140.8" transform="rotate(-90 260 140.8)">3.3v</text>
<text x="48.4" y="149.5">GND</text>
<text x="174.9" y="147.7" transform="rotate(-90 174.9 147.7)">GND</text>
<text x="188.9" y="149.7" transform="rotate(-90 188.9 149.7)">3.3v</text>
<text x="31.9" y="153.4">CC2</text>
<text x="263" y="155.9">BTN_STRT</text>
<text x="223.7" y="157.2">BTN_SLCT</text>
<text x="48.4" y="163.5">GND</text>
<text x="191.9" y="164.8">BTN_SL</text>
<text x="206.7" y="164.3" transform="rotate(-90 206.7 164.3)">GND</text>
<text x="246.1" y="163" transform="rotate(-90 246.1 163)">GND</text>
<text x="174.9" y="171.9" transform="rotate(-90 174.9 171.9)">GND</text>
<text x="10.3" y="185.9">D</text>
<text x="285.3" y="185.9">D</text>
<text x="35" y="199.9">1</text>
<text x="85" y="199.9">2</text>
<text x="135" y="199.9">3</text>
<text x="185" y="199.9">4</text>
<text x="235" y="199.9">5</text>
<text x="285" y="199.9">6</text>
</g>
<g font-size="1.8" fill="#006464">
<text x="42.8" y="34.1">AMS1117-3.3</text>
<text x="48.2" y="31.6">U3</text>
<text x="119.8" y="33.9">C15</text>
<text x="131.2" y="33.9">C14</text>
<text x="37.2" y="41.6">C2</text>
<text x="45" y="37.7">VI</text>
<text x="50.4" y="41.4" transform="rotate(-90 50.4 41.4)">GND</text>
<text x="51.5" y="37.7">VO</text>
<text x="66.4" y="41.6">C1</text>
<text x="79.6" y="40.7">SW_Push</text>
<text x="81.2" y="38.2">SW10</text>
<text x="94.8" y="39.1" transform="rotate(-90 94.8 39.1)">Ohm</text>
<text x="97.4" y="41.3" transform="rotate(-90 97.4 41.3)">R17</text>
<text x="107.1" y="41.6">C16</text>
<text x="119.8" y="36.4">100nF</text>
<text x="131.2" y="36.4">100nF</text>
<text x="171.8" y="38.9">100nF</text>
<text x="171.8" y="36.5">C6</text>
<text x="184.5" y="38.9">100nF</text>
<text x="184.5" y="36.5">C7</text>
<text x="196" y="38.9">100nF</text>
<text x="196" y="36.5">C8</text>
<text x="206.1" y="38.9">100nF</text>
<text x="206.1" y="36.5">C9</text>
<text x="216.3" y="38.9">100nF</text>
<text x="216.3" y="36.5">C10</text>
<text x="227.7" y="38.9">100nF</text>
<text x="227.7" y="36.5">C11</text>
<text x="239.1" y="38.9">100nF</text>
<text x="239.2" y="36.5">C12</text>
<text x="37.2" y="44">100uF</text>
<text x="66.4" y="44">100uF</text>
<text x="94.8" y="43.8" transform="rotate(-90 94.8 43.8)">10k</text>
<text x="107.1" y="44">1uF</text>
<text x="189.6" y="47.9">C13</text>
<text x="126.2" y="52.9">RUN</text>
<text x="145.6" y="53.9" transform="rotate(-90 145.6 53.9)">DVDD</text>
<text x="162.5" y="52.9">GPIO0</text>
<text x="189.6" y="50.3">1uF</text>
<text x="112.1" y="57.8">27.4R11Ohm</text>
<text x="114.9" y="55.4">R10</text>
<text x="143.1" y="59.4" transform="rotate(-90 143.1 59.4)">VREG_VOUT</text>
<text x="150.7" y="54.5" transform="rotate(-90 150.7 54.5)">IOVDD</text>
<text x="153.3" y="57.4" transform="rotate(-90 153.3 57.4)">USB_VDD</text>
<text x="155.8" y="58.3" transform="rotate(-90 155.8 58.3)">ADC_AVDD</text>
<text x="158.3" y="56.7" transform="rotate(-90 158.3 56.7)">VREG_IN</text>
<text x="162.5" y="55.5">GPIO1</text>
<text x="162.5" y="58">GPIO2</text>
<text x="209.1" y="59.7">SW_Push</text>
<text x="211.3" y="57.3">SW6</text>
<text x="221.5" y="56.8">R6</text>
<text x="221.5" y="59.2">1k</text>
<text x="224.9" y="59.2">Ohm</text>
<text x="248.5" y="58.5">SW_Push</text>
<text x="250.7" y="56">SW2</text>
<text x="260.9" y="55.5">R2</text>
<text x="260.9" y="58">1k</text>
<text x="264.3" y="58">Ohm</text>
<text x="95.3" y="64.4">R16</text>
<text x="112.1" y="60.4">27.4</text>
<text x="117.5" y="60.4">Ohm</text>
<text x="126.2" y="60.6">USB_DP</text>
<text x="126.2" y="63.1">USB_DM</text>
<text x="162.5" y="60.6">GPIO3</text>
<text x="162.5" y="63.1">GPIO4</text>
<text x="162.5" y="65.6">GPIO5</text>
<text x="58.8" y="70.7">100nF</text>
<text x="58.8" y="68.2">C5</text>
<text x="82.1" y="71.6" transform="rotate(-90 82.1 71.6)">VCC</text>
<text x="85.7" y="70.7">~{CS}</text>
<text x="95.3" y="66.9">DNP</text>
<text x="126.2" y="70.7">QSPI_SS</text>
<text x="162.5" y="68.2">GPIO6</text>
<text x="162.5" y="70.7">GPIO7</text>
<text x="70.1" y="77.1">U4</text>
<text x="81.5" y="75.8">DI(IO0)</text>
<text x="84.6" y="73.3">CLK</text>
<text x="126.2" y="75.8">QSPI_SD0</text>
<text x="162.5" y="73.3">GPIO8</text>
<text x="162.5" y="75.8">GPIO9</text>
<text x="175.9" y="75.6">300</text>
<text x="178.4" y="73.2">R13</text>
<text x="180.7" y="75.6">Ohm</text>
<text x="189" y="74.5">LED</text>
<text x="189.5" y="72">D1</text>
<text x="42.4" y="84">SW1</text>
<text x="60.6" y="79.5">W25Q128JVS</text>
<text x="80.8" y="78.3">DO(IO1)</text>
<text x="85" y="80.9">IO2</text>
<text x="85" y="83.4">IO3</text>
<text x="126.2" y="78.3">QSPI_SD1</text>
<text x="126.2" y="80.9">QSPI_SD2</text>
<text x="126.2" y="83.4">QSPI_SD3</text>
<text x="161.3" y="78.3">GPIO10</text>
<text x="161.3" y="80.9">GPIO11</text>
<text x="161.3" y="83.4">GPIO12</text>
<text x="209.1" y="82.6">SW_Push</text>
<text x="211.3" y="80.2">SW7</text>
<text x="221.5" y="79.7">R7</text>
<text x="221.5" y="82.1">1k</text>
<text x="224.9" y="82.1">Ohm</text>
<text x="248.5" y="81.3">SW_Push</text>
<text x="250.7" y="78.9">SW3</text>
<text x="260.9" y="78.4">R3</text>
<text x="260.9" y="80.8">1k</text>
<text x="264.3" y="80.8">Ohm</text>
<text x="40.2" y="86.4">SW_Push</text>
<text x="50.8" y="87.2">1k</text>
<text x="53.3" y="84.7">R1</text>
<text x="54.2" y="87.2">Ohm</text>
<text x="82.1" y="87.1" transform="rotate(-90 82.1 87.1)">GND</text>
<text x="126.2" y="86">QSPI_SCLK</text>
<text x="161.3" y="86">GPIO13</text>
<text x="161.3" y="88.5">GPIO14</text>
<text x="97.9" y="94.8">15pF</text>
<text x="99" y="92.4">C3</text>
<text x="161.3" y="91">GPIO15</text>
<text x="161.3" y="93.6">GPIO16</text>
<text x="112.4" y="100">Crystal_GND24</text>
<text x="118.2" y="97.6">Y1</text>
<text x="126.2" y="98.7">XIN</text>
<text x="161.3" y="96.1">GPIO17</text>
<text x="161.3" y="98.7">GPIO18</text>
<text x="161.3" y="101.2">GPIO19</text>
<text x="250.7" y="101.7">SW4</text>
<text x="260.9" y="101.3">R4</text>
<text x="97.9" y="104.9">15pF</text>
<text x="99" y="102.5">C4</text>
<text x="111.8" y="106.1">1k</text>
<text x="113.6" y="103.7">R12</text>
<text x="115.2" y="106.1">Ohm</text>
<text x="161.3" y="103.7">GPIO20</text>
<text x="161.3" y="106.3">GPIO21</text>
<text x="209.1" y="105.4">SW_Push</text>
<text x="211.3" y="103">SW8</text>
<text x="221.5" y="102.5">R8</text>
<text x="221.5" y="104.9">1k</text>
<text x="224.9" y="104.9">Ohm</text>
<text x="248.5" y="104.2">SW_Push</text>
<text x="260.9" y="103.7">1k</text>
<text x="264.3" y="103.7">Ohm</text>
<text x="126.2" y="108.8">XOUT</text>
<text x="161.3" y="108.8">GPIO22</text>
<text x="161.3" y="111.4">GPIO23</text>
<text x="161.3" y="113.9">GPIO24</text>
<text x="126.2" y="119">SWCLK</text>
<text x="161.3" y="116.4">GPIO25</text>
<text x="77.5" y="122.7">Conn_01x03_Pin</text>
<text x="90.9" y="120.3">J1</text>
<text x="126.2" y="121.5">SWD</text>
<text x="155.5" y="121.5">GPIO26_ADC0</text>
<text x="155.5" y="124.1">GPIO27_ADC1</text>
<text x="210.7" y="125.9">SW11</text>
<text x="221.5" y="125.4">R14</text>
<text x="250.1" y="124.6">SW12</text>
<text x="260.9" y="124.1">R18</text>
<text x="78.8" y="129.1">52746-0671</text>
<text x="83.9" y="126.6">J2</text>
<text x="126.2" y="129.1">TESTEN</text>
<text x="148.2" y="131.6" transform="rotate(-90 148.2 131.6)">GND</text>
<text x="155.5" y="126.6">GPIO28_ADC2</text>
<text x="155.5" y="129.1">GPIO29_ADC3</text>
<text x="209.1" y="128.3">SW_Push</text>
<text x="221.5" y="127.8">1k</text>
<text x="224.9" y="127.8">Ohm</text>
<text x="248.5" y="127">SW_Push</text>
<text x="260.9" y="126.5">1k</text>
<text x="264.3" y="126.5">Ohm</text>
<text x="80.5" y="134.2">1</text>
<text x="80.5" y="136.8">2</text>
<text x="88.2" y="134.2">4</text>
<text x="88.2" y="136.8">5</text>
<text x="149.5" y="134.7">U1</text>
<text x="149.5" y="137.1">RP2040</text>
<text x="177.4" y="135.9">SW_Push</text>
<text x="179" y="133.5">SW14</text>
<text x="189.7" y="133">R20</text>
<text x="189.7" y="135.4">1k</text>
<text x="193.2" y="135.4">Ohm</text>
<text x="31" y="143.2">R15</text>
<text x="80.5" y="139.3">3</text>
<text x="88.2" y="139.3">6</text>
<text x="31" y="145.6">5.1k</text>
<text x="36.2" y="145.6">Ohm</text>
<text x="221.5" y="149.5">R9</text>
<text x="250.7" y="148.7">SW5</text>
<text x="260.9" y="148.2">R5</text>
<text x="209.1" y="152.4">SW_Push</text>
<text x="211.3" y="150">SW9</text>
<text x="221.5" y="151.9">1k</text>
<text x="224.9" y="151.9">Ohm</text>
<text x="248.5" y="151.2">SW_Push</text>
<text x="260.9" y="150.7">1k</text>
<text x="264.3" y="150.7">Ohm</text>
<text x="31" y="159.6">5.1k</text>
<text x="31" y="157.1">R21</text>
<text x="36.2" y="159.6">Ohm</text>
<text x="177.4" y="160.1">SW_Push</text>
<text x="179" y="157.6">SW13</text>
<text x="189.7" y="157.1">R19</text>
<text x="189.7" y="159.6">1k</text>
<text x="193.2" y="159.6">Ohm</text>
</g>
<g font-size="1.8" fill="#a90000">
<text x="42.5" y="36.6">3</text>
<text x="55.2" y="36.6">2</text>
<text x="49.3" y="43.9" transform="rotate(-90 49.3 43.9)">1</text>
<text x="142" y="47.7" transform="rotate(-90 142 47.7)">45</text>
<text x="144.5" y="47.7" transform="rotate(-90 144.5 47.7)">23</text>
<text x="149.6" y="47.1" transform="rotate(-90 149.6 47.1)">1</text>
<text x="152.1" y="47.7" transform="rotate(-90 152.1 47.7)">48</text>
<text x="154.7" y="47.7" transform="rotate(-90 154.7 47.7)">43</text>
<text x="157.2" y="47.7" transform="rotate(-90 157.2 47.7)">44</text>
<text x="122.5" y="51.8">26</text>
<text x="170.1" y="51.8">2</text>
<text x="122.5" y="59.4">47</text>
<text x="170.1" y="54.4">3</text>
<text x="170.1" y="56.9">4</text>
<text x="170.1" y="59.4">5</text>
<text x="122.5" y="62">46</text>
<text x="170.1" y="62">6</text>
<text x="170.1" y="64.5">7</text>
<text x="81" y="66.7" transform="rotate(-90 81 66.7)">8</text>
<text x="89.5" y="69.6">1</text>
<text x="122.5" y="69.6">56</text>
<text x="170.1" y="67.1">8</text>
<text x="170.1" y="69.6">9</text>
<text x="89.5" y="72.1">6</text>
<text x="89.5" y="74.7">5</text>
<text x="89.5" y="77.2">2</text>
<text x="122.5" y="74.7">53</text>
<text x="122.5" y="77.2">55</text>
<text x="169.5" y="72.1">11</text>
<text x="169.5" y="74.7">12</text>
<text x="169.5" y="77.2">13</text>
<text x="89.5" y="79.8">3</text>
<text x="89.5" y="82.3">7</text>
<text x="122.5" y="79.8">54</text>
<text x="122.5" y="82.3">51</text>
<text x="169.5" y="79.8">14</text>
<text x="169.5" y="82.3">15</text>
<text x="81" y="89.6" transform="rotate(-90 81 89.6)">4</text>
<text x="122.5" y="84.8">52</text>
<text x="169.5" y="84.8">16</text>
<text x="169.5" y="87.4">17</text>
<text x="169.5" y="89.9">18</text>
<text x="169.5" y="92.5">27</text>
<text x="169.5" y="95">28</text>
<text x="107.7" y="100.4" transform="rotate(-90 107.7 100.4)">1</text>
<text x="122.5" y="97.5">20</text>
<text x="169.5" y="97.5">29</text>
<text x="169.5" y="100.1">30</text>
<text x="102.8" y="102.6">4</text>
<text x="107.7" y="106.8" transform="rotate(-90 107.7 106.8)">3</text>
<text x="111.7" y="102.6">2</text>
<text x="122.5" y="107.7">21</text>
<text x="169.5" y="102.6">31</text>
<text x="169.5" y="105.2">32</text>
<text x="169.5" y="107.7">34</text>
<text x="169.5" y="110.2">35</text>
<text x="169.5" y="112.8">36</text>
<text x="96.4" y="117.9">3</text>
<text x="122.5" y="117.9">24</text>
<text x="169.5" y="115.3">37</text>
<text x="96.4" y="122.9">1</text>
<text x="96.4" y="120.4">2</text>
<text x="122.5" y="120.4">25</text>
<text x="169.5" y="120.4">38</text>
<text x="169.5" y="122.9">39</text>
<text x="169.5" y="125.5">40</text>
<text x="122.5" y="128">19</text>
<text x="169.5" y="128">41</text>
<text x="76.8" y="133.1">1</text>
<text x="76.8" y="135.6">2</text>
<text x="92" y="133.1">4</text>
<text x="92" y="135.6">5</text>
<text x="147.1" y="135.3" transform="rotate(-90 147.1 135.3)">57</text>
<text x="76.8" y="138.2">3</text>
<text x="92" y="138.2">6</text>
</g>
</svg>
